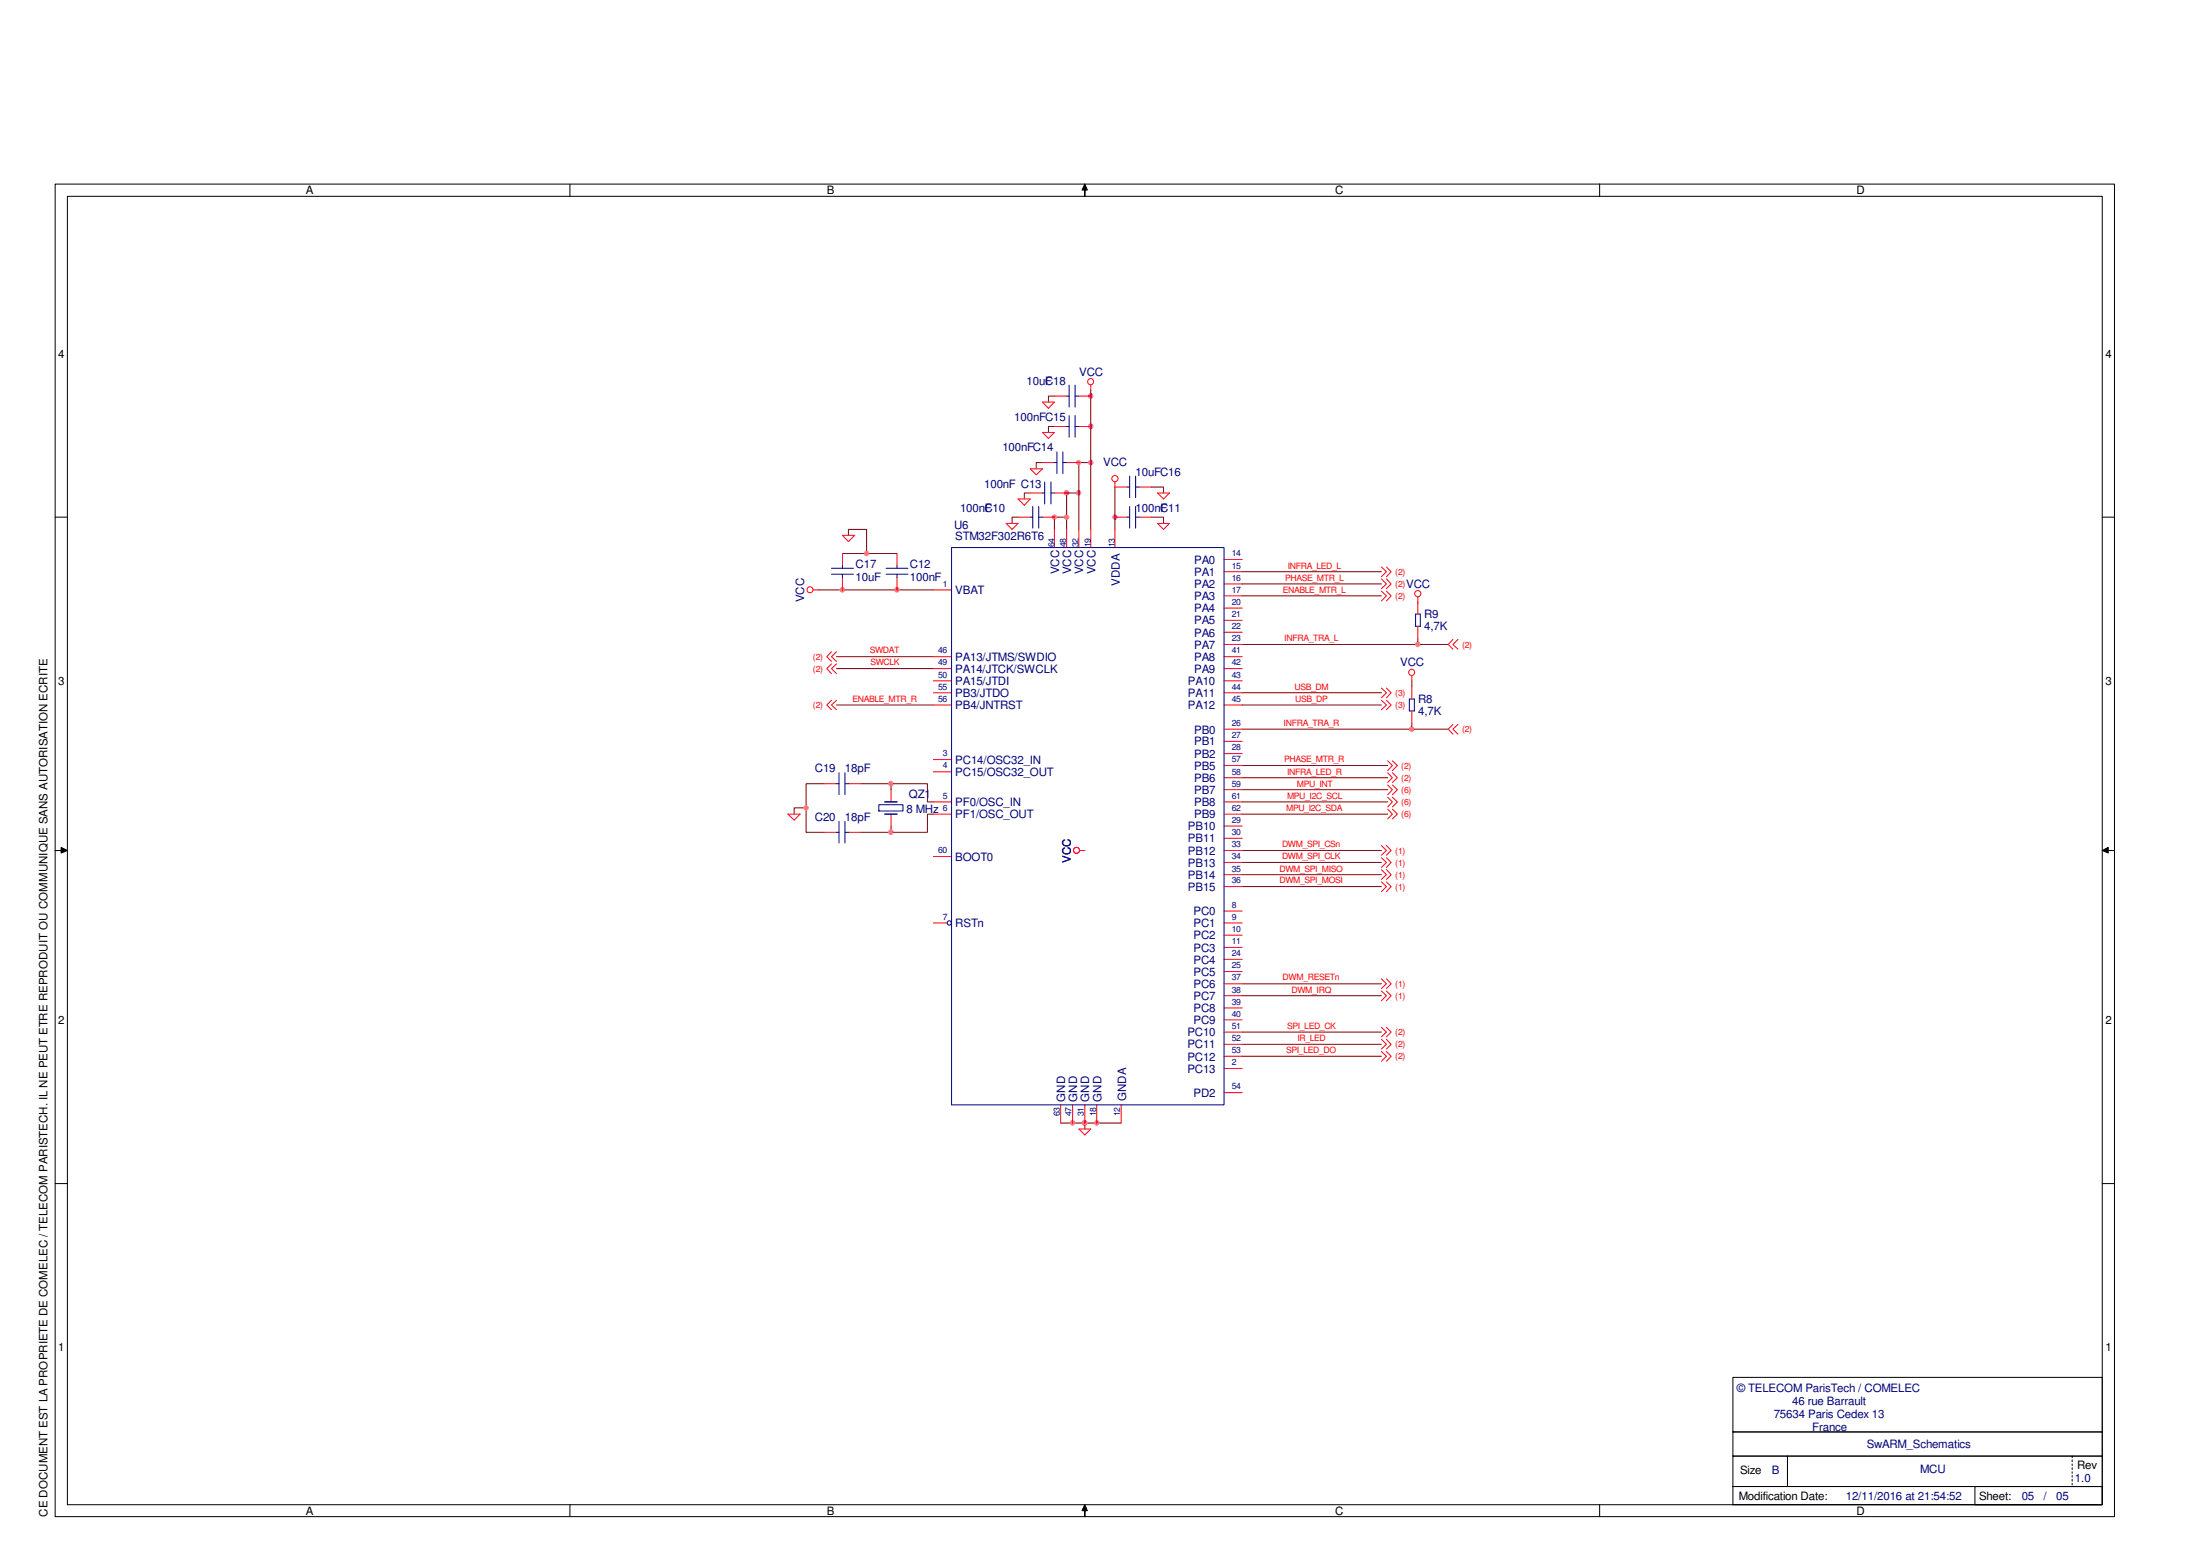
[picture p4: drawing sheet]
<svg xmlns="http://www.w3.org/2000/svg" width="297mm" height="210mm" viewBox="0 0 297 210" stroke-linecap="round" stroke-linejoin="round" font-family="sans-serif">
<path d="M112.9 88.6h13.1M112.9 90.3h13.1M167.7 93.5h18.8M167.7 95.2h18.8M167.7 87h27.8M167.7 98.4h27.8M191.4 86.2v.8" fill="none" stroke="#800000" stroke-width=".14"/>
<circle cx="191.4" cy="87" r=".31" fill="#f0f"/>
<circle cx="191.4" cy="87" r=".31" fill="none" stroke="#f0f" stroke-width=".14"/>
<path d="M190.6 97.6v.8" fill="none" stroke="#800000" stroke-width=".14"/>
<circle cx="190.6" cy="98.4" r=".31" fill="#f0f"/>
<circle cx="190.6" cy="98.4" r=".31" fill="none" stroke="#f0f" stroke-width=".14"/>
<g fill="none" stroke="#800000" stroke-width=".14">
<path d="M137.5 69.8h-.9v.9M150.5 69.8h.1M155.4 69.8h1.7v.9M167.7 78.8h18.8M167.7 77.2h18.8M112.9 95.2h13.1M167.7 80.4h18.8M190.6 91.9v.8M191.4 81.3h.1M167.7 114.8h18.8M167.7 116.4h18.8M167.7 118.1h18.8"/>
<path d="M167.7 119.7h18.8M167.7 103.3h19.7M167.7 105h19.7M167.7 106.6h19.7M167.7 108.2h19.7M167.7 109.9h19.7M167.7 132.8h18.8M167.7 134.4h18.8M167.7 139.3h18.8M167.7 142.6h18.8M167.7 141h18.8"/>
</g>
<circle cx="150.5" cy="69.8" r=".3" fill="#f0f"/>
<circle cx="150.5" cy="69.8" r=".3" fill="none" stroke="#f0f" stroke-width=".14"/>
<path d="M150.5 65.7v5.8M143.2 151.6h8.2M148.1 151.6h.1" fill="none" stroke="#800000" stroke-width=".14"/>
<circle cx="148.1" cy="151.6" r=".31" fill="#f0f"/>
<circle cx="148.1" cy="151.6" r=".31" fill="none" stroke="#f0f" stroke-width=".14"/>
<path d="M146.5 151.6h.1" fill="none" stroke="#800000" stroke-width=".14"/>
<circle cx="146.4" cy="151.6" r=".32" fill="#f0f"/>
<circle cx="146.4" cy="151.6" r=".32" fill="none" stroke="#f0f" stroke-width=".14"/>
<path d="M144.8 151.6h.1" fill="none" stroke="#800000" stroke-width=".14"/>
<circle cx="144.8" cy="151.6" r=".31" fill="#f0f"/>
<circle cx="144.8" cy="151.6" r=".31" fill="none" stroke="#f0f" stroke-width=".14"/>
<path d="M146.5 151.6v.8" fill="none" stroke="#800000" stroke-width=".14"/>
<circle cx="146.4" cy="151.6" r=".32" fill="#f0f"/>
<circle cx="146.4" cy="151.6" r=".32" fill="none" stroke="#f0f" stroke-width=".14"/>
<path d="M120.3 111.5v.9M126 109.9h-.8v2.5h-9" fill="none" stroke="#800000" stroke-width=".14"/>
<circle cx="120.3" cy="112.3" r=".32" fill="#f0f"/>
<circle cx="120.3" cy="112.3" r=".32" fill="none" stroke="#f0f" stroke-width=".14"/>
<path d="M116.2 105.8h9v2.4h.8M120.3 105.8v.8" fill="none" stroke="#800000" stroke-width=".14"/>
<circle cx="120.3" cy="105.8" r=".32" fill="#f0f"/>
<circle cx="120.3" cy="105.8" r=".32" fill="none" stroke="#f0f" stroke-width=".14"/>
<path d="M108.8 109.1h-1.6v.8M111.3 105.8h-2.5v6.6h2.5" fill="none" stroke="#800000" stroke-width=".14"/>
<circle cx="108.8" cy="109.1" r=".3" fill="#f0f"/>
<circle cx="108.8" cy="109.1" r=".3" fill="none" stroke="#f0f" stroke-width=".14"/>
<path d="M110.5 79.6h15.5M121.1 79.6h.1M155.4 65.7h1.7v.8" fill="none" stroke="#800000" stroke-width=".14"/>
<circle cx="121.1" cy="79.6" r=".31" fill="#f0f"/>
<circle cx="121.1" cy="79.6" r=".31" fill="none" stroke="#f0f" stroke-width=".14"/>
<path d="M113.7 79.6h.1" fill="none" stroke="#800000" stroke-width=".14"/>
<circle cx="113.7" cy="79.6" r=".31" fill="#f0f"/>
<circle cx="113.7" cy="79.6" r=".31" fill="none" stroke="#f0f" stroke-width=".14"/>
<path d="M113.7 74.7h7.4M114.6 72.3v-.8h2.4v3.2" fill="none" stroke="#800000" stroke-width=".14"/>
<circle cx="117" cy="74.7" r=".31" fill="#f0f"/>
<circle cx="117" cy="74.7" r=".31" fill="none" stroke="#f0f" stroke-width=".14"/>
<path d="M142.4 57.6h-.8v.8M147.3 57.6h.1M139.1 66.5h-.8v.9M140.8 62.4h-.9v.9" fill="none" stroke="#800000" stroke-width=".14"/>
<circle cx="147.3" cy="57.5" r=".31" fill="#f0f"/>
<circle cx="147.3" cy="57.5" r=".31" fill="none" stroke="#f0f" stroke-width=".14"/>
<path d="M145.7 62.4h1.6" fill="none" stroke="#800000" stroke-width=".14"/>
<circle cx="147.3" cy="62.4" r=".3" fill="#f0f"/>
<circle cx="147.3" cy="62.4" r=".3" fill="none" stroke="#f0f" stroke-width=".14"/>
<path d="M144 66.5v5" fill="none" stroke="#800000" stroke-width=".14"/>
<circle cx="144" cy="66.5" r=".32" fill="#f0f"/>
<circle cx="144" cy="66.5" r=".32" fill="none" stroke="#f0f" stroke-width=".14"/>
<path d="M142.4 69.8h1.6" fill="none" stroke="#800000" stroke-width=".14"/>
<circle cx="144" cy="69.8" r=".31" fill="#f0f"/>
<circle cx="144" cy="69.8" r=".31" fill="none" stroke="#f0f" stroke-width=".14"/>
<path d="M142.4 69.8v1.7" fill="none" stroke="#800000" stroke-width=".14"/>
<circle cx="142.4" cy="69.8" r=".3" fill="#f0f"/>
<circle cx="142.4" cy="69.8" r=".3" fill="none" stroke="#f0f" stroke-width=".14"/>
<path d="M144 66.5h1.7" fill="none" stroke="#800000" stroke-width=".14"/>
<circle cx="145.6" cy="66.5" r=".31" fill="#f0f"/>
<circle cx="145.6" cy="66.5" r=".31" fill="none" stroke="#f0f" stroke-width=".14"/>
<path d="M145.7 62.4v9.1" fill="none" stroke="#800000" stroke-width=".14"/>
<circle cx="145.6" cy="62.4" r=".3" fill="#f0f"/>
<circle cx="145.6" cy="62.4" r=".3" fill="none" stroke="#f0f" stroke-width=".14"/>
<path d="M147.3 53.5h.1" fill="none" stroke="#800000" stroke-width=".14"/>
<circle cx="147.3" cy="53.5" r=".31" fill="#f0f"/>
<circle cx="147.3" cy="53.5" r=".31" fill="none" stroke="#f0f" stroke-width=".14"/>
<path d="M142.4 53.5h-.8v.8M147.3 52.7v18.8" fill="none" stroke="#800000" stroke-width=".14"/>
<g fill="none" stroke="#000" stroke-width=".14">
<path d="M7.4 24.8h278.1v179.9h-278.1zM9.1 26.5h274.7v176.6h-274.7zM77 24.8v1.7M146.5 24.8l.3 .9h-.3v.8v-.8h-.4zM216 24.8v1.7M7.4 69.8h1.7M283.8 69.8h1.7M7.4 114.8h.9v-.4l.8 .4-.8 .3v-.3zM283.8 114.8l.8-.4v.4h.9h-.9v.3zM7.4 159.8h1.7M283.8 159.8h1.7M234 185.9h49.8v7.4h-49.8z"/>
<path d="M234 193.3h49.8v3.3h-49.8zM234 196.6h49.8v4.1h-49.8zM241.3 196.6v4.1M279.8 196.6v.2M279.8 197.1v.2M279.8 197.6v.2M279.8 198.1v.3M279.8 198.7v.2M279.8 199.2v.2M279.8 199.7v.2M77 203.1v1.6M146.5 203.1l.3 .8h-.3v.8v-.8h-.4z"/>
<path d="M216 203.1v1.6M234 200.7h49.8v2.4h-49.8zM266.7 200.7h17.1v2.4h-17.1zM279.8 200.2v.2"/>
</g>
<g fill="#000">
<path d="M146.5 24.8l.3 .9h-.3v.8v-.8h-.4z" fill-rule="evenodd"/>
<path d="M7.4 114.8h.9v-.4l.8 .4-.8 .3v-.3z" fill-rule="evenodd"/>
<path d="M283.8 114.8l.8-.4v.4h.9h-.9v.3z" fill-rule="evenodd"/>
<path d="M146.5 203.1l.3 .8h-.3v.8v-.8h-.4z" fill-rule="evenodd"/>
</g>
<g fill="none" stroke="#f00" stroke-width=".14">
<path d="M140.8 58.4h1.6l-.8 .8zM140.8 54.3h1.6l-.8 .8zM142.4 57.6h1.6M142.4 53.5h1.6M145.7 57.6h1.6M145.7 53.5h1.6M147.3 51.9v.8M109.8 79.6h.7M113.7 74.7v1.7M113.7 78v1.6M113.7 72.3h1.7l-.8 .8zM121.1 74.7v1.7"/>
<path d="M121.1 78v1.6M126 79.6h2.5M135.8 70.7h1.7l-.9 .8zM137.5 69.8h1.6M137.5 67.4h1.6l-.8 .8zM139.1 66.5h1.7M139.1 63.3h1.7l-.9 .8zM140.8 69.8h1.6M140.8 62.4h1.6M142.4 71.5v2.4M142.4 66.5h1.6M144 71.5v2.4"/>
<path d="M144 62.4h1.7M145.7 71.5v2.4M147.3 71.5v2.4M150.5 65v.7h1.7M150.5 71.5v2.4M150.5 69.8h1.7M153.8 69.8h1.6M153.8 65.7h1.6M156.3 70.7h1.6l-.8 .8zM156.3 66.5h1.6l-.8 .9zM165.3 75.5h2.4M165.3 77.2h2.4"/>
<path d="M165.3 78.8h2.4M186.5 78.1l.7 .7-.7 .7M186.5 79.8l.7 .6-.7 .7M186.5 76.5l.7 .7-.7 .7M187.2 78.1l.6 .7-.6 .7M187.2 79.8l.6 .6-.6 .7M187.2 76.5l.6 .7-.6 .7M112.3 88l-.7 .6 .7 .7M112.3 89.6l-.7 .7 .7 .6M112.3 94.5l-.7 .7 .7 .6M112.9 88l-.6 .6 .6 .7M112.9 89.6l-.6 .7 .6 .6"/>
<path d="M112.9 94.5l-.6 .7 .6 .6M126 88.6h2.5M126 90.3h2.5M126 91.9h2.5M126 93.5h2.5M126 95.2h2.5M165.3 98.4h2.4M165.3 80.4h2.4M165.3 82.1h2.4M165.3 83.7h2.4M165.3 85.3h2.4M165.3 87h2.4"/>
<path d="M165.3 88.6h2.4M165.3 90.3h2.4M165.3 91.9h2.4M165.3 93.5h2.4M165.3 95.2h2.4M186.5 92.9l.7 .6-.7 .7M186.5 94.5l.7 .7-.7 .6M187.2 92.9l.6 .6-.6 .7M187.2 94.5l.6 .7-.6 .6M190.6 91.2v.7M190.6 92.7v1.7M190.6 96v1.6"/>
<path d="M191.4 80.6v2.3M191.4 84.5v1.7M196.2 86.3l-.7 .7 .7 .6M196.2 97.8l-.7 .6 .7 .7M196.8 86.3l-.6 .7 .6 .6M196.8 97.8l-.6 .6 .6 .7M106.4 109.9h1.6l-.8 .8zM111.3 105.8h1.6M111.3 112.4h1.6M114.6 105.8h1.6M114.6 112.4h1.6M120.3 106.6v1.6"/>
<path d="M120.3 109.9v1.6M126 108.2h2.5M126 109.9h2.5M126 115.6h2.5M126 104.2h2.5M126 102.5h2.5M145.8 114.8h.7M165.3 100.1h2.4M165.3 103.3h2.4M165.3 105h2.4M165.3 106.6h2.4M165.3 108.2h2.4"/>
<path d="M165.3 109.9h2.4M165.3 111.5h2.4M165.3 113.2h2.4M165.3 114.8h2.4M165.3 116.4h2.4M165.3 118.1h2.4M165.3 119.7h2.4M165.3 101.7h2.4M186.5 114.1l.7 .7-.7 .6M186.5 115.8l.7 .6-.7 .7M186.5 117.4l.7 .7-.7 .6M186.5 119l.7 .7-.7 .7"/>
<path d="M187.2 114.1l.6 .7-.6 .6M187.2 115.8l.6 .6-.6 .7M187.2 117.4l.6 .7-.6 .6M187.2 119l.6 .7-.6 .7M187.4 102.7l.6 .6-.6 .7M187.4 104.3l.6 .7-.6 .6M187.4 106l.6 .6-.6 .7M187.4 107.6l.6 .6-.6 .7M187.4 109.2l.6 .7-.6 .6M188 102.7l.7 .6-.7 .7M188 104.3l.7 .7-.7 .6M188 106l.7 .6-.7 .7"/>
<path d="M188 107.6l.7 .6-.7 .7M188 109.2l.7 .7-.7 .6M126 124.6h1.9M165.3 123h2.4M165.3 124.6h2.4M165.3 126.2h2.4M165.3 127.9h2.4M165.3 129.5h2.4M165.3 131.1h2.4M165.3 132.8h2.4M165.3 134.4h2.4M165.3 136.1h2.4"/>
<path d="M165.3 137.7h2.4M165.3 139.3h2.4M186.5 132.1l.7 .7-.7 .6M186.5 133.8l.7 .6-.7 .7M186.5 138.7l.7 .6-.7 .7M187.2 132.1l.6 .7-.6 .6M187.2 133.8l.6 .6-.6 .7M187.2 138.7l.6 .6-.6 .7M143.2 149.1v2.5M144.8 149.1v2.5M145.7 152.4h1.6l-.8 .8zM146.5 149.1v2.5"/>
<path d="M148.1 149.1v2.5M151.4 149.1v2.5M165.3 141h2.4M165.3 142.6h2.4M165.3 144.2h2.4M165.3 147.5h2.4M186.5 141.9l.7 .7-.7 .7M186.5 140.3l.7 .7-.7 .6M187.2 141.9l.6 .7-.6 .7M187.2 140.3l.6 .7-.6 .6"/>
<circle cx="147.2" cy="51.5" r=".41"/>
<circle cx="109.4" cy="79.6" r=".41"/>
<circle cx="150.5" cy="64.6" r=".42"/>
<circle cx="190.6" cy="90.8" r=".41"/>
<circle cx="191.4" cy="80.1" r=".42"/>
<circle cx="145.3" cy="114.8" r=".41"/>
</g>
<g fill="none" stroke="#000080" stroke-width=".14">
<path d="M144 57.6h.4M144 53.5h.4M144.4 52v2.9M144.4 56.1v2.9M145.2 52v2.9M145.2 56.1v2.9M145.2 57.6h.5M145.2 53.5h.5M112.3 76.7h2.9M112.3 77.5h2.9M113.7 76.4v.3M113.7 77.5v.5"/>
<path d="M119.6 76.7h3M119.6 77.5h3M121.1 76.4v.3M121.1 77.5v.5M128.5 73.9h36.8v75.2h-36.8zM139.1 69.8h.3M139.4 68.4v2.9M140.2 68.4v2.9M140.2 69.8h.6M140.8 66.5h.3M141.1 65.1v2.9M141.9 65.1v2.9"/>
<path d="M141.9 66.5h.5M142.4 62.4h.3M142.7 61v2.9M143.5 61v2.9M143.5 62.4h.5M152.2 69.8h.3M152.2 65.7h.3M152.5 64.3v2.9M152.5 68.4v2.9M153.3 69.8h.5M153.3 64.3v2.9M153.3 68.4v2.9"/>
<path d="M153.3 65.7h.5M190.3 94.4h.7v1.6h-.7zM191.1 82.9h.7v1.6h-.7zM112.9 105.8h.4M112.9 112.4h.4M113.3 104.3v3M113.3 110.9v2.9M114.1 104.3v3M114.1 110.9v2.9M114.1 105.8h.5M114.1 112.4h.5M118.7 108.6h3.2v.9h-3.2z"/>
<circle cx="128.2" cy="124.6" r=".28"/>
</g>
<path d="M119.5 109.9h1.6M119.5 108.2h1.6" fill="none" stroke="#000080" stroke-width=".2"/>
<g font-size="1.6">
<text x="41.3" y="26.2">A</text>
<text x="111.6" y="26.2">B</text>
<text x="180.3" y="26.2">C</text>
<text x="250.7" y="26.2">D</text>
<text x="7.9" y="48.3">4</text>
<text x="284.3" y="48.3">4</text>
<text x="7.9" y="92.5">3</text>
<text x="284.3" y="92.5">3</text>
<text x="7.9" y="138.3">2</text>
<text x="284.3" y="138.3">2</text>
<text x="7.9" y="182.4">1</text>
<text x="284.3" y="182.4">1</text>
<text x="234.8" y="202.5">Modification Date:</text>
<text x="234.9" y="199">Size</text>
<text x="267.2" y="202.4">Sheet:</text>
<text x="280.5" y="198.3">Rev</text>
<text x="6.4" y="204.8" transform="rotate(-90 6.4 204.8)">CE DOCUMENT EST LA PROPRIETE DE COMELEC / TELECOM PARISTECH. IL NE PEUT ETRE REPRODUIT OU COMMUNIQUE SANS AUTORISATION ECRITE</text>
<text x="41.3" y="204.5">A</text>
<text x="111.6" y="204.5">B</text>
<text x="180.3" y="204.5">C</text>
<text x="250.7" y="204.5">D</text>
</g>
<g font-size="1.6" fill="#000080">
<text x="138.6" y="51.9">10uF</text>
<text x="141.1" y="51.9">C18</text>
<text x="145.7" y="50.7">VCC</text>
<text x="136.9" y="56.9">100nFC15</text>
<text x="132.9" y="65.8">100nF C13</text>
<text x="135.3" y="60.9">100nFC14</text>
<text x="149" y="62.9">VCC</text>
<text x="153.3" y="64.2">10uFC16</text>
<text x="128.8" y="71.4">U6</text>
<text x="129.6" y="69.1">100nF</text>
<text x="132.9" y="69.1">C10</text>
<text x="153.3" y="69.1">100nF</text>
<text x="156.6" y="69.1">C11</text>
<text x="115.5" y="76.6">C17</text>
<text x="122.8" y="76.6">C12</text>
<text x="129" y="72.9">STM32F302R6T6</text>
<text x="143" y="77.5" transform="rotate(-90 143 77.5)">VCC</text>
<text x="144.6" y="77.5" transform="rotate(-90 144.6 77.5)">VCC</text>
<text x="146.3" y="77.5" transform="rotate(-90 146.3 77.5)">VCC</text>
<text x="147.9" y="77.5" transform="rotate(-90 147.9 77.5)">VCC</text>
<text x="161.2" y="76.1">PA0</text>
<text x="161.2" y="77.8">PA1</text>
<text x="108.6" y="81.3" transform="rotate(-90 108.6 81.3)">VCC</text>
<text x="115.5" y="78.4">10uF</text>
<text x="122.8" y="78.4">100nF</text>
<text x="129" y="80.2">VBAT</text>
<text x="151.2" y="79.1" transform="rotate(-90 151.2 79.1)">VDDA</text>
<text x="161.2" y="79.4">PA2</text>
<text x="161.2" y="81">PA3</text>
<text x="161.2" y="82.6">PA4</text>
<text x="189.9" y="79.3">VCC</text>
<text x="192.3" y="83.5">R9</text>
<text x="129" y="89.2">PA13/JTMS/SWDIO</text>
<text x="161.2" y="84.3">PA5</text>
<text x="161.2" y="85.9">PA6</text>
<text x="161.2" y="87.5">PA7</text>
<text x="161.2" y="89.2">PA8</text>
<text x="189.1" y="90">VCC</text>
<text x="192.3" y="85.1">4,7K</text>
<text x="129" y="94.1">PB3/JTDO</text>
<text x="129" y="92.5">PA15/JTDI</text>
<text x="129" y="90.8">PA14/JTCK/SWCLK</text>
<text x="129" y="95.7">PB4/JNTRST</text>
<text x="160.4" y="92.5">PA10</text>
<text x="160.4" y="94.1">PA11</text>
<text x="160.4" y="95.7">PA12</text>
<text x="161.2" y="90.8">PA9</text>
<text x="191.5" y="94.9">R8</text>
<text x="161.2" y="99">PB0</text>
<text x="161.2" y="100.6">PB1</text>
<text x="191.5" y="96.6">4,7K</text>
<text x="110" y="104.3">C19</text>
<text x="114.1" y="104.3">18pF</text>
<text x="122.7" y="107.7">QZ1</text>
<text x="129" y="103.1">PC14/OSC32_IN</text>
<text x="129" y="104.7">PC15/OSC32_OUT</text>
<text x="161.2" y="102.3">PB2</text>
<text x="161.2" y="107.2">PB7</text>
<text x="161.2" y="105.5">PB6</text>
<text x="161.2" y="103.9">PB5</text>
<text x="110" y="110.8">C20</text>
<text x="114.1" y="110.8">18pF</text>
<text x="122.4" y="109.7">8 MHz</text>
<text x="129" y="110.4">PF1/OSC_OUT</text>
<text x="129" y="108.8">PF0/OSC_IN</text>
<text x="160.4" y="113.7">PB11</text>
<text x="160.4" y="112.1">PB10</text>
<text x="161.2" y="110.4">PB9</text>
<text x="161.2" y="108.8">PB8</text>
<text x="129" y="116.2">BOOT0</text>
<text x="144.6" y="116.5" transform="rotate(-90 144.6 116.5)">VCC</text>
<text x="160.4" y="115.4">PB12</text>
<text x="160.4" y="117">PB13</text>
<text x="160.4" y="118.6">PB14</text>
<text x="129" y="125.2">RSTn</text>
<text x="160.4" y="120.3">PB15</text>
<text x="161.2" y="125.2">PC1</text>
<text x="161.2" y="123.5">PC0</text>
<text x="161.2" y="128.4">PC3</text>
<text x="161.2" y="130.1">PC4</text>
<text x="161.2" y="131.7">PC5</text>
<text x="161.2" y="126.8">PC2</text>
<text x="161.2" y="133.3">PC6</text>
<text x="161.2" y="135">PC7</text>
<text x="161.2" y="136.6">PC8</text>
<text x="160.3" y="143.2">PC12</text>
<text x="160.3" y="139.9">PC10</text>
<text x="160.3" y="141.5">PC11</text>
<text x="161.2" y="138.3">PC9</text>
<text x="143.8" y="148.7" transform="rotate(-90 143.8 148.7)">GND</text>
<text x="145.5" y="148.7" transform="rotate(-90 145.5 148.7)">GND</text>
<text x="147.1" y="148.7" transform="rotate(-90 147.1 148.7)">GND</text>
<text x="148.7" y="148.7" transform="rotate(-90 148.7 148.7)">GND</text>
<text x="152.1" y="148.6" transform="rotate(-90 152.1 148.6)">GNDA</text>
<text x="160.3" y="144.8">PC13</text>
<text x="161.2" y="148.1">PD2</text>
<text x="234.5" y="188">© TELECOM ParisTech / COMELEC</text>
<text x="239.5" y="191.4">75634 Paris Cedex 13</text>
<text x="242" y="189.7">46 rue Barrault</text>
<text x="244.7" y="193.2">France</text>
<text x="252" y="195.4">SwARM_Schematics</text>
<text x="239.2" y="199">B</text>
<text x="249.2" y="202.5">12/11/2016 at 21:54:52</text>
<text x="259.2" y="198.8">MCU</text>
<text x="273" y="202.4">05</text>
<text x="275.9" y="202.4">/</text>
<text x="277.6" y="202.4">05</text>
<text x="280.2" y="200">1.0</text>
</g>
<g font-size="1.2" fill="#000080">
<text x="142.4" y="73.9" transform="rotate(-90 142.4 73.9)">64</text>
<text x="144" y="73.9" transform="rotate(-90 144 73.9)">48</text>
<text x="145.6" y="73.9" transform="rotate(-90 145.6 73.9)">32</text>
<text x="147.3" y="73.9" transform="rotate(-90 147.3 73.9)">19</text>
<text x="150.5" y="73.9" transform="rotate(-90 150.5 73.9)">13</text>
<text x="166.3" y="76.8">15</text>
<text x="166.3" y="75.1">14</text>
<text x="127.3" y="79.2">1</text>
<text x="166.3" y="83.3">21</text>
<text x="166.3" y="81.7">20</text>
<text x="166.3" y="80">17</text>
<text x="166.3" y="78.4">16</text>
<text x="126.7" y="89.8">49</text>
<text x="126.7" y="88.2">46</text>
<text x="166.3" y="89.8">42</text>
<text x="166.3" y="88.2">41</text>
<text x="166.3" y="86.6">23</text>
<text x="166.3" y="84.9">22</text>
<text x="126.7" y="94.7">56</text>
<text x="126.7" y="93.1">55</text>
<text x="126.7" y="91.5">50</text>
<text x="166.3" y="94.7">45</text>
<text x="166.3" y="93.1">44</text>
<text x="166.3" y="91.5">43</text>
<text x="166.3" y="101.3">28</text>
<text x="166.3" y="99.7">27</text>
<text x="166.3" y="98">26</text>
<text x="127.3" y="107.8">5</text>
<text x="127.3" y="103.7">4</text>
<text x="127.3" y="102.1">3</text>
<text x="166.3" y="107.8">61</text>
<text x="166.3" y="106.2">59</text>
<text x="166.3" y="104.6">58</text>
<text x="166.3" y="102.9">57</text>
<text x="127.3" y="109.5">6</text>
<text x="166.3" y="112.7">30</text>
<text x="166.3" y="111.1">29</text>
<text x="166.3" y="109.5">62</text>
<text x="126.7" y="115.2">60</text>
<text x="166.3" y="119.3">36</text>
<text x="166.3" y="117.6">35</text>
<text x="166.3" y="116">34</text>
<text x="166.3" y="114.4">33</text>
<text x="127.3" y="124.2">7</text>
<text x="166.3" y="125.8">10</text>
<text x="166.3" y="124.2">9</text>
<text x="166.3" y="122.6">8</text>
<text x="166.3" y="130.7">25</text>
<text x="166.3" y="129.1">24</text>
<text x="166.3" y="127.5">11</text>
<text x="166.3" y="137.2">40</text>
<text x="166.3" y="135.6">39</text>
<text x="166.3" y="134">38</text>
<text x="166.3" y="132.3">37</text>
<text x="166.3" y="143.8">2</text>
<text x="166.3" y="142.2">53</text>
<text x="166.3" y="140.5">52</text>
<text x="166.3" y="138.9">51</text>
<text x="166.3" y="147.1">54</text>
<text x="143.1" y="150.7" transform="rotate(-90 143.1 150.7)">63</text>
<text x="144.7" y="150.7" transform="rotate(-90 144.7 150.7)">47</text>
<text x="146.3" y="150.7" transform="rotate(-90 146.3 150.7)">31</text>
<text x="148" y="150.7" transform="rotate(-90 148 150.7)">18</text>
<text x="151.3" y="150.7" transform="rotate(-90 151.3 150.7)">12</text>
</g>
<g font-size="1.2" fill="#f00">
<text x="173.9" y="76.8">INFRA_LED_L</text>
<text x="188.4" y="77.6">(2)</text>
<text x="173.2" y="80">ENABLE_MTR_L</text>
<text x="173.5" y="78.4">PHASE_MTR_L</text>
<text x="188.4" y="79.2">(2)</text>
<text x="188.4" y="80.9">(2)</text>
<text x="109.8" y="89.1">(2)</text>
<text x="117.4" y="88.2">SWDAT</text>
<text x="117.5" y="89.8">SWCLK</text>
<text x="173.4" y="86.6">INFRA_TRA_L</text>
<text x="197.4" y="87.4">(2)</text>
<text x="109.8" y="90.7">(2)</text>
<text x="109.8" y="95.6">(2)</text>
<text x="115.1" y="94.7">ENABLE_MTR_R</text>
<text x="174.8" y="93.1">USB_DM</text>
<text x="174.9" y="94.7">USB_DP</text>
<text x="188.4" y="93.9">(3)</text>
<text x="188.4" y="95.6">(3)</text>
<text x="173.3" y="98">INFRA_TRA_R</text>
<text x="197.4" y="98.8">(2)</text>
<text x="173.4" y="102.9">PHASE_MTR_R</text>
<text x="173.8" y="107.8">MPU_I2C_SCL</text>
<text x="173.8" y="104.6">INFRA_LED_R</text>
<text x="175.1" y="106.2">MPU_INT</text>
<text x="189.2" y="103.8">(2)</text>
<text x="189.2" y="105.4">(2)</text>
<text x="189.2" y="107">(6)</text>
<text x="173.6" y="109.5">MPU_I2C_SDA</text>
<text x="189.2" y="108.7">(6)</text>
<text x="189.2" y="110.3">(6)</text>
<text x="172.8" y="117.6">DWM_SPI_MISO</text>
<text x="172.8" y="119.3">DWM_SPI_MOSI</text>
<text x="173.1" y="114.4">DWM_SPI_CSn</text>
<text x="173.1" y="116">DWM_SPI_CLK</text>
<text x="188.4" y="115.2">(1)</text>
<text x="188.4" y="116.8">(1)</text>
<text x="188.4" y="118.5">(1)</text>
<text x="188.4" y="120.1">(1)</text>
<text x="173.2" y="132.3">DWM_RESETn</text>
<text x="174.4" y="134">DWM_IRQ</text>
<text x="188.4" y="133.2">(1)</text>
<text x="188.4" y="134.8">(1)</text>
<text x="173.6" y="142.2">SPI_LED_DO</text>
<text x="173.8" y="138.9">SPI_LED_CK</text>
<text x="175.2" y="140.5">IR_LED</text>
<text x="188.4" y="139.7">(2)</text>
<text x="188.4" y="143">(2)</text>
<text x="188.4" y="141.4">(2)</text>
</g>
</svg>
